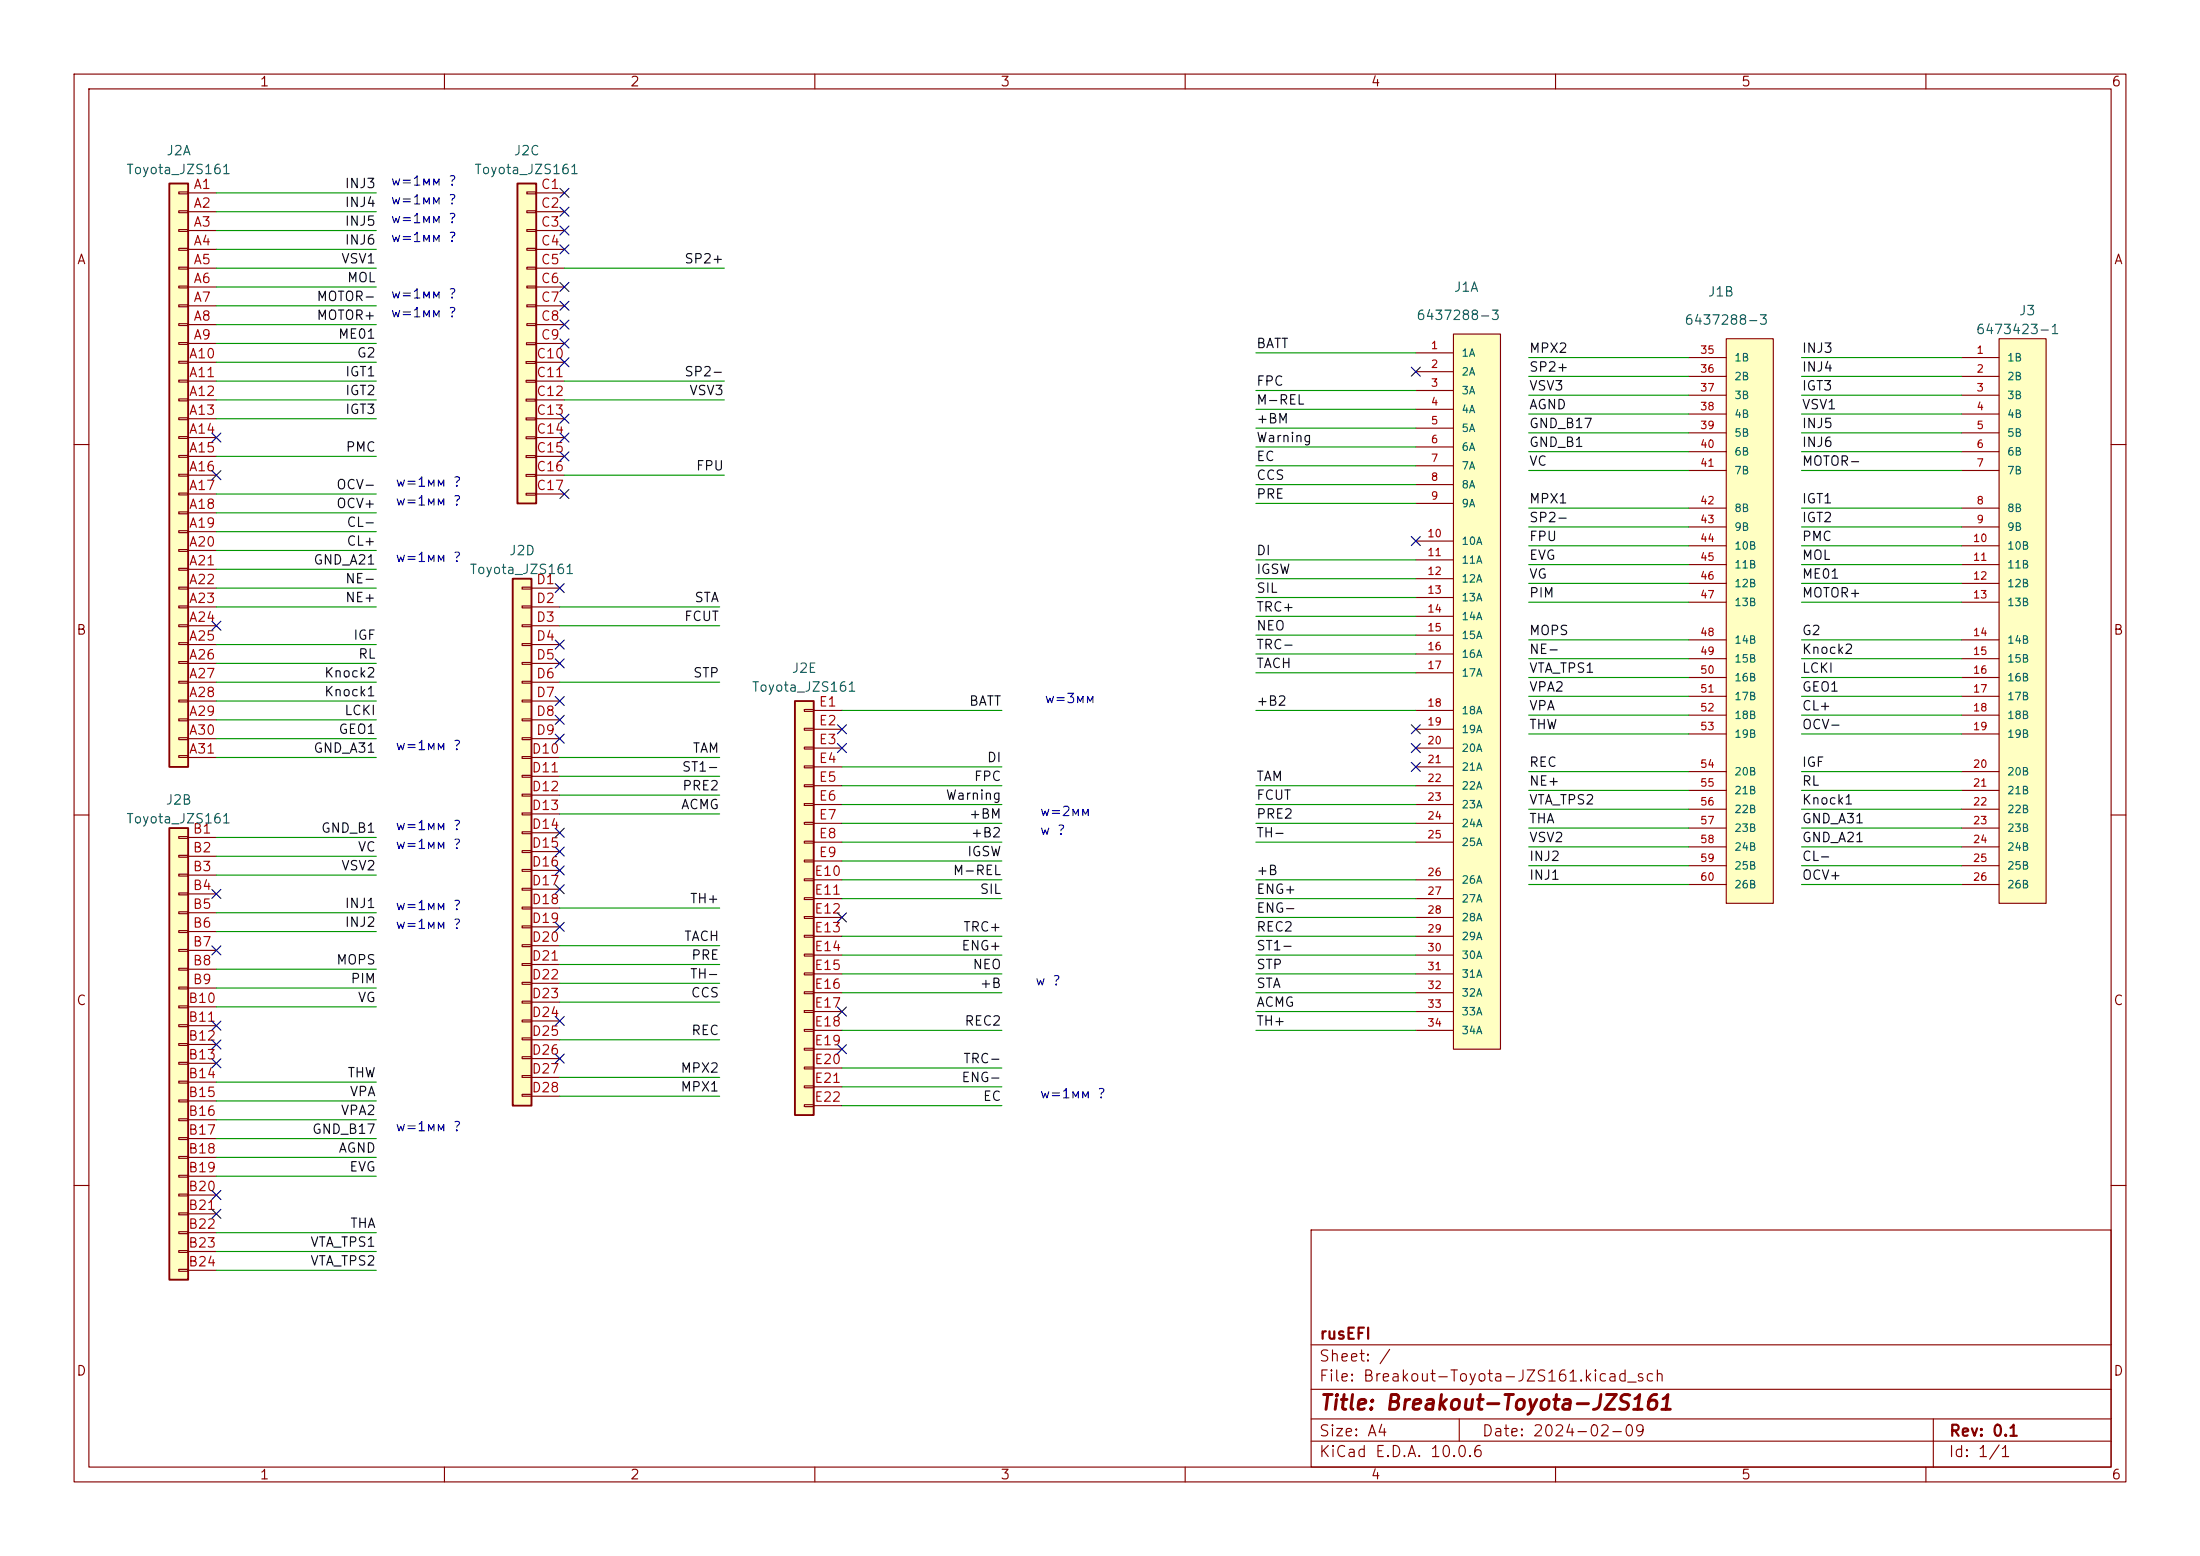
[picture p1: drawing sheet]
<svg xmlns="http://www.w3.org/2000/svg" width="297mm" height="210mm" viewBox="0 0 297 210" stroke-linecap="round" stroke-linejoin="round" font-family="sans-serif">
<g fill="none" stroke="#840000" stroke-width=".15">
<path d="M10 10h277v190h-277zM12 12h273v186h-273zM60 10v2M110 10v2M160 10v2M210 10v2M260 10v2M10 60h2M285 60h2M10 110h2M285 110h2M10 160h2"/>
<path d="M177 166h108v32h-108zM285 160h2M60 198v2M110 198v2M160 198v2M177 194.5h108M177 191.5h108M177 187.5h108M177 181.5h108M197 191.5v3M210 198v2M260 198v2"/>
<path d="M261 191.5v6.5"/>
</g>
<path d="M233 45.7h6.4v76.2h-6.4z" fill="#ffffc2"/>
<g fill="none" stroke="#840000" stroke-width=".15">
<path d="M228 48.3h5M228 50.8h5M228 53.3h5M228 55.9h5M228 58.4h5M233 45.7h6.4v76.2h-6.4zM228 61h5M228 63.5h5M228 68.6h5M228 71.1h5M228 73.7h5M228 76.2h5"/>
<path d="M228 78.7h5M228 81.3h5M228 86.4h5M228 88.9h5M228 91.4h5M228 94h5M228 96.5h5M228 99.1h5M228 104.1h5M228 106.7h5M228 109.2h5M228 111.8h5"/>
<path d="M228 114.3h5M228 116.8h5M228 119.4h5"/>
</g>
<path d="M269.9 45.7h6.3v76.2h-6.3z" fill="#ffffc2"/>
<g fill="none" stroke="#840000" stroke-width=".15">
<path d="M264.8 48.3h5.1M264.8 50.8h5.1M264.8 53.3h5.1M264.8 55.9h5.1M264.8 58.4h5.1M269.9 45.7h6.3v76.2h-6.3zM264.8 61h5.1M264.8 63.5h5.1M264.8 68.6h5.1M264.8 71.1h5.1M264.8 73.7h5.1M264.8 76.2h5.1"/>
<path d="M264.8 78.7h5.1M264.8 81.3h5.1M264.8 86.4h5.1M264.8 88.9h5.1M264.8 91.4h5.1M264.8 94h5.1M264.8 96.5h5.1M264.8 99.1h5.1M264.8 104.1h5.1M264.8 106.7h5.1M264.8 109.2h5.1M264.8 111.8h5.1"/>
<path d="M264.8 114.3h5.1M264.8 116.8h5.1M264.8 119.4h5.1"/>
</g>
<path d="M196.2 45.1h6.4v96.5h-6.4z" fill="#ffffc2"/>
<g fill="none" stroke="#840000" stroke-width=".15">
<path d="M191.1 47.6h5.1M191.1 50.2h5.1M191.1 52.7h5.1M191.1 55.2h5.1M191.1 57.8h5.1M196.2 45.1h6.4v96.5h-6.4zM191.1 60.3h5.1M191.1 62.9h5.1M191.1 65.4h5.1M191.1 67.9h5.1M191.1 73h5.1M191.1 75.6h5.1"/>
<path d="M191.1 78.1h5.1M191.1 80.6h5.1M191.1 83.2h5.1M191.1 85.7h5.1M191.1 88.3h5.1M191.1 90.8h5.1M191.1 95.9h5.1M191.1 98.4h5.1M191.1 101h5.1M191.1 103.5h5.1M191.1 106h5.1M191.1 108.6h5.1"/>
<path d="M191.1 111.1h5.1M191.1 113.7h5.1M191.1 118.7h5.1M191.1 121.3h5.1M191.1 123.8h5.1M191.1 126.4h5.1M191.1 128.9h5.1M191.1 131.4h5.1M191.1 134h5.1M191.1 136.5h5.1M191.1 139.1h5.1"/>
</g>
<path d="M69.8 24.8h2.6v43.1h-2.6z" fill="#ffffc2"/>
<path d="M69.8 24.8h2.6v43.1h-2.6z" fill="none" stroke="#840000" stroke-width=".25"/>
<g fill="none" stroke="#840000" stroke-width=".15">
<path d="M71.1 25.9h1.3v.3h-1.3zM71.1 28.4h1.3v.3h-1.3zM71.1 31h1.3v.2h-1.3zM71.1 33.5h1.3v.3h-1.3zM71.1 36.1h1.3v.2h-1.3zM71.1 38.6h1.3v.3h-1.3zM72.4 26h3.8M72.4 28.6h3.8M72.4 31.1h3.8M72.4 33.7h3.8M72.4 36.2h3.8M72.4 38.7h3.8"/>
<path d="M71 48.8h1.3v.2h-1.3zM71 51.3h1.3v.3h-1.3zM71 53.9h1.3v.2h-1.3zM71 56.4h1.3v.3h-1.3zM71 59h1.3v.2h-1.3zM71.1 46.3h1.2v.2h-1.2zM71.1 41.1h1.3v.3h-1.3zM71.1 43.7h1.3v.2h-1.3zM72.4 46.4h3.8M72.4 48.9h3.8M72.4 51.4h3.8M72.4 54h3.8"/>
<path d="M72.4 56.5h3.8M72.4 59.1h3.8M72.4 41.3h3.8M72.4 43.8h3.8M71 61.5h1.3v.2h-1.3zM71 64h1.3v.3h-1.3zM71 66.6h1.3v.2h-1.3zM72.4 61.6h3.8M72.4 64.1h3.8M72.4 66.7h3.8"/>
</g>
<path d="M22.9 24.8h2.5v78.7h-2.5z" fill="#ffffc2"/>
<path d="M22.9 24.8h2.5v78.7h-2.5z" fill="none" stroke="#840000" stroke-width=".25"/>
<g fill="none" stroke="#840000" stroke-width=".15">
<path d="M24.1 25.9h1.3v.3h-1.3zM24.1 28.4h1.3v.3h-1.3zM24.1 31h1.3v.2h-1.3zM24.1 33.5h1.3v.3h-1.3zM24.1 36.1h1.3v.2h-1.3zM24.1 38.6h1.3v.3h-1.3zM25.4 26h3.8M25.4 28.6h3.8M25.4 31.1h3.8M25.4 33.7h3.8M25.4 36.2h3.8M25.4 38.7h3.8"/>
<path d="M24.1 41.1h1.3v.3h-1.3zM24.1 43.7h1.3v.2h-1.3zM24.1 46.2h1.3v.3h-1.3zM24.1 48.8h1.3v.2h-1.3zM24.1 51.3h1.3v.3h-1.3zM24.1 53.8h1.3v.3h-1.3zM24.1 56.4h1.3v.2h-1.3zM24.1 58.9h1.3v.3h-1.3zM25.4 41.3h3.8M25.4 43.8h3.8M25.4 46.4h3.8M25.4 48.9h3.8"/>
<path d="M25.4 51.4h3.8M25.4 54h3.8M25.4 56.5h3.8M25.4 59.1h3.8M24.1 61.5h1.3v.2h-1.3zM24.1 64h1.3v.3h-1.3zM24.1 66.5h1.3v.3h-1.3zM24.1 69.1h1.3v.2h-1.3zM24.1 71.6h1.3v.3h-1.3zM24.1 74.2h1.3v.2h-1.3zM24.1 76.7h1.3v.3h-1.3zM24.1 79.2h1.3v.3h-1.3z"/>
<path d="M25.4 61.6h3.8M25.4 64.1h3.8M25.4 66.7h3.8M25.4 69.2h3.8M25.4 71.8h3.8M25.4 74.3h3.8M25.4 76.8h3.8M25.4 79.4h3.8M24.1 81.8h1.3v.2h-1.3zM24.1 84.3h1.3v.3h-1.3zM24.1 86.7h1.3v.3h-1.3zM24.1 89.3h1.3v.2h-1.3z"/>
<path d="M24.1 91.9h1.3v.3h-1.3zM24.1 94.5h1.3v.2h-1.3zM24.1 97h1.3v.3h-1.3zM24.1 99.6h1.3v.2h-1.3zM25.4 87h3.8M25.4 89.5h3.8M25.4 92.1h3.8M25.4 94.6h3.8M25.4 97.2h3.8M25.4 99.7h3.8M25.4 81.9h3.8M25.4 84.5h3.8"/>
<path d="M24.1 102h1.3v.2h-1.3zM25.4 102.2h3.8"/>
</g>
<path d="M22.9 111.8h2.5v60.9h-2.5z" fill="#ffffc2"/>
<path d="M22.9 111.8h2.5v60.9h-2.5z" fill="none" stroke="#840000" stroke-width=".25"/>
<g fill="none" stroke="#840000" stroke-width=".15">
<path d="M24.1 112.9h1.3v.3h-1.3zM24.1 115.4h1.3v.3h-1.3zM24.1 118h1.3v.2h-1.3zM25.4 113h3.8M25.4 115.6h3.8M25.4 118.1h3.8M24.1 120.5h1.3v.3h-1.3zM24.1 123.1h1.3v.2h-1.3zM24.1 125.6h1.3v.3h-1.3zM24.1 128.1h1.3v.3h-1.3zM24.1 130.7h1.3v.2h-1.3zM24.1 133.2h1.3v.3h-1.3z"/>
<path d="M24.1 135.8h1.3v.2h-1.3zM24.1 138.3h1.3v.3h-1.3zM25.4 120.7h3.8M25.4 123.2h3.8M25.4 125.7h3.8M25.4 128.3h3.8M25.4 130.8h3.8M25.4 133.4h3.8M25.4 135.9h3.8M25.4 138.4h3.8M24.1 140.8h1.3v.3h-1.3zM24.1 143.4h1.3v.2h-1.3z"/>
<path d="M24.1 145.9h1.3v.3h-1.3zM24.1 148.5h1.3v.2h-1.3zM24.1 151h1.3v.3h-1.3zM24.1 153.5h1.3v.3h-1.3zM24.1 156.1h1.3v.2h-1.3zM24.1 158.6h1.3v.3h-1.3zM25.4 141h3.8M25.4 143.5h3.8M25.4 146.1h3.8M25.4 148.6h3.8M25.4 151.1h3.8M25.4 153.7h3.8"/>
<path d="M25.4 156.2h3.8M25.4 158.8h3.8M24.1 161.2h1.3v.2h-1.3zM24.1 163.7h1.3v.3h-1.3zM24.1 166.2h1.3v.3h-1.3zM24.1 168.8h1.3v.2h-1.3zM24.1 171.3h1.3v.3h-1.3zM25.4 161.3h3.8M25.4 163.8h3.8M25.4 166.4h3.8M25.4 168.9h3.8M25.4 171.5h3.8"/>
</g>
<path d="M69.2 78.1h2.6v71.1h-2.6z" fill="#ffffc2"/>
<path d="M69.2 78.1h2.6v71.1h-2.6z" fill="none" stroke="#840000" stroke-width=".25"/>
<g fill="none" stroke="#840000" stroke-width=".15">
<path d="M70.5 79.2h1.3v.3h-1.3zM71.8 79.4h3.8M70.5 81.8h1.3v.2h-1.3zM70.5 84.3h1.3v.3h-1.3zM70.5 86.9h1.3v.2h-1.3zM70.5 89.4h1.3v.3h-1.3zM70.5 91.9h1.3v.3h-1.3zM70.5 94.5h1.3v.2h-1.3zM70.5 97h1.3v.3h-1.3zM70.5 99.6h1.3v.2h-1.3zM71.8 81.9h3.8M71.8 84.5h3.8"/>
<path d="M71.8 87h3.8M71.8 89.5h3.8M71.8 92.1h3.8M71.8 94.6h3.8M71.8 97.2h3.8M71.8 99.7h3.8M70.5 102.1h1.3v.3h-1.3zM70.5 104.6h1.3v.3h-1.3zM70.5 107.2h1.3v.2h-1.3zM70.5 109.7h1.3v.3h-1.3zM70.5 112.3h1.3v.2h-1.3zM70.5 114.8h1.3v.3h-1.3z"/>
<path d="M70.5 117.3h1.3v.3h-1.3zM70.5 119.9h1.3v.2h-1.3zM71.8 102.2h3.8M71.8 104.8h3.8M71.8 107.3h3.8M71.8 109.9h3.8M71.8 112.4h3.8M71.8 114.9h3.8M71.8 117.5h3.8M70.5 122.4h1.3v.3h-1.3zM70.5 125h1.3v.2h-1.3zM70.5 127.5h1.3v.3h-1.3z"/>
<path d="M70.5 130h1.3v.3h-1.3zM70.5 132.6h1.3v.2h-1.3zM70.5 135.1h1.3v.3h-1.3zM70.5 137.7h1.3v.2h-1.3zM71.8 120h3.8M71.8 122.6h3.8M71.8 125.1h3.8M71.8 127.6h3.8M71.8 130.2h3.8M71.8 132.7h3.8M71.8 135.3h3.8M71.8 137.8h3.8"/>
<path d="M70.5 140.1h1.3v.2h-1.3zM70.5 142.6h1.3v.3h-1.3zM70.5 145.2h1.3v.2h-1.3zM70.5 147.7h1.3v.3h-1.3zM71.8 140.3h3.8M71.8 142.9h3.8M71.8 145.4h3.8M71.8 148h3.8"/>
</g>
<path d="M107.3 94.6h2.6v55.9h-2.6z" fill="#ffffc2"/>
<path d="M107.3 94.6h2.6v55.9h-2.6z" fill="none" stroke="#840000" stroke-width=".25"/>
<g fill="none" stroke="#840000" stroke-width=".15">
<path d="M108.6 95.8h1.3v.2h-1.3zM108.6 98.3h1.3v.3h-1.3zM109.9 95.9h3.8M109.9 98.4h3.8M108.6 100.8h1.3v.3h-1.3zM108.6 103.4h1.3v.2h-1.3zM108.6 105.9h1.3v.3h-1.3zM108.6 108.5h1.3v.2h-1.3zM108.6 111h1.3v.3h-1.3zM108.6 113.5h1.3v.3h-1.3zM108.6 116.1h1.3v.2h-1.3zM108.6 118.6h1.3v.3h-1.3z"/>
<path d="M109.9 101h3.8M109.9 103.5h3.8M109.9 106h3.8M109.9 108.6h3.8M109.9 111.1h3.8M109.9 113.7h3.8M109.9 116.2h3.8M109.9 118.7h3.8M108.6 121.2h1.3v.2h-1.3zM108.6 123.7h1.3v.3h-1.3zM108.6 126.2h1.3v.3h-1.3zM108.6 128.8h1.3v.2h-1.3z"/>
<path d="M108.6 131.3h1.3v.3h-1.3zM108.6 133.9h1.3v.2h-1.3zM108.6 136.4h1.3v.3h-1.3zM108.6 138.9h1.3v.3h-1.3zM109.9 121.3h3.8M109.9 123.8h3.8M109.9 126.4h3.8M109.9 128.9h3.8M109.9 131.4h3.8M109.9 134h3.8M109.9 136.5h3.8M109.9 139.1h3.8"/>
<path d="M108.6 141.5h1.3v.2h-1.3zM108.6 144h1.3v.3h-1.3zM108.6 146.6h1.3v.2h-1.3zM108.6 149.1h1.3v.3h-1.3zM109.9 141.6h3.8M109.9 144.1h3.8M109.9 146.7h3.8M109.9 149.2h3.8"/>
</g>
<g fill="none" stroke="#009600" stroke-width=".15">
<path d="M29.2 36.2h21.6M29.2 33.7h21.6M29.2 28.6h21.6M29.2 26h21.6M29.2 31.1h21.6M29.2 38.7h21.6M76.2 36.2h21.6M29.2 56.5h21.6M29.2 54h21.6M29.2 51.4h21.6M29.2 46.4h21.6M29.2 41.3h21.6"/>
<path d="M29.2 43.8h21.6M29.2 48.9h21.6M76.2 54h21.6M76.2 51.4h21.6M169.5 52.7h21.6M169.5 57.8h21.6M169.5 55.2h21.6M169.5 47.6h21.6M206.4 55.9h21.6M206.4 50.8h21.6M206.4 53.3h21.6M206.4 58.4h21.6"/>
<path d="M206.4 48.3h21.6M243.2 55.9h21.6M243.2 50.8h21.6M243.2 53.3h21.6M243.2 58.4h21.6M243.2 48.3h21.6M29.2 74.3h21.6M29.2 71.8h21.6M29.2 79.4h21.6M29.2 76.8h21.6M29.2 69.2h21.6M29.2 61.6h21.6"/>
<path d="M29.2 66.7h21.6M76.2 64.1h21.6M169.5 78.1h21.6M169.5 75.6h21.6M169.5 60.3h21.6M169.5 62.9h21.6M169.5 65.4h21.6M169.5 67.9h21.6M206.4 68.6h21.6M206.4 63.5h21.6M206.4 78.7h21.6M206.4 71.1h21.6"/>
<path d="M206.4 73.7h21.6M206.4 61h21.6M206.4 76.2h21.6M243.2 68.6h21.6M243.2 63.5h21.6M243.2 78.7h21.6M243.2 71.1h21.6M243.2 73.7h21.6M243.2 61h21.6M243.2 76.2h21.6M29.2 92.1h21.6M29.2 87h21.6"/>
<path d="M29.2 89.5h21.6M29.2 81.9h21.6M29.2 94.6h21.6M29.2 97.2h21.6M29.2 99.7h21.6M75.6 92.1h21.6M75.6 81.9h21.6M75.6 84.5h21.6M113.7 95.9h21.6M169.5 83.2h21.6M169.5 88.3h21.6M169.5 95.9h21.6"/>
<path d="M169.5 90.8h21.6M169.5 85.7h21.6M169.5 80.6h21.6M206.4 99.1h21.6M206.4 81.3h21.6M206.4 88.9h21.6M206.4 86.4h21.6M206.4 91.4h21.6M206.4 94h21.6M206.4 96.5h21.6M243.2 99.1h21.6M243.2 81.3h21.6"/>
<path d="M243.2 88.9h21.6M243.2 86.4h21.6M243.2 91.4h21.6M243.2 94h21.6M243.2 96.5h21.6M29.2 102.2h21.6M29.2 118.1h21.6M29.2 115.6h21.6M29.2 113h21.6M75.6 102.2h21.6M75.6 104.8h21.6M75.6 107.3h21.6"/>
<path d="M75.6 109.9h21.6M113.7 111.1h21.6M113.7 113.7h21.6M113.7 118.7h21.6M113.7 108.6h21.6M113.7 106h21.6M113.7 103.5h21.6M113.7 116.2h21.6M169.5 111.1h21.6M169.5 113.7h21.6M169.5 118.7h21.6M169.5 108.6h21.6"/>
<path d="M169.5 106h21.6M206.4 116.8h21.6M206.4 106.7h21.6M206.4 104.1h21.6M206.4 111.8h21.6M206.4 109.2h21.6M206.4 119.4h21.6M206.4 114.3h21.6M243.2 116.8h21.6M243.2 106.7h21.6M243.2 104.1h21.6M243.2 111.8h21.6"/>
<path d="M243.2 109.2h21.6M243.2 119.4h21.6M243.2 114.3h21.6M29.2 125.7h21.6M29.2 123.2h21.6M29.2 133.4h21.6M29.2 130.8h21.6M29.2 135.9h21.6M75.6 127.6h21.6M75.6 130.2h21.6M75.6 132.7h21.6M75.6 135.3h21.6"/>
<path d="M75.6 122.6h21.6M113.7 131.4h21.6M113.7 134h21.6M113.7 139.1h21.6M113.7 128.9h21.6M113.7 126.4h21.6M113.7 121.3h21.6M169.5 131.4h21.6M169.5 136.5h21.6M169.5 134h21.6M169.5 139.1h21.6M169.5 128.9h21.6"/>
<path d="M169.5 123.8h21.6M169.5 126.4h21.6M169.5 121.3h21.6M29.2 146.1h21.6M29.2 151.1h21.6M29.2 148.6h21.6M29.2 158.8h21.6M29.2 153.7h21.6M29.2 156.2h21.6M75.6 148h21.6M75.6 145.4h21.6M75.6 140.3h21.6"/>
<path d="M113.7 144.1h21.6M113.7 146.7h21.6M113.7 149.2h21.6M29.2 166.4h21.6M29.2 168.9h21.6M29.2 171.5h21.6"/>
</g>
<g fill="none" stroke="#000084" stroke-width=".15">
<path d="M75.6 38.1l1.2 1.2M75.6 28l1.2 1.2M75.6 25.4l1.2 1.2M75.6 30.5l1.2 1.2M75.6 33l1.2 1.3M76.8 38.1l-1.2 1.2M76.8 28l-1.2 1.2M76.8 25.4l-1.2 1.2M76.8 30.5l-1.2 1.2M76.8 33l-1.2 1.3M28.6 58.4l1.2 1.3M29.8 58.4l-1.2 1.3"/>
<path d="M75.6 40.7l1.2 1.2M75.6 48.3l1.2 1.2M75.6 58.4l1.2 1.3M75.6 55.9l1.2 1.2M75.6 43.2l1.2 1.2M75.6 45.7l1.2 1.3M76.8 40.7l-1.2 1.2M76.8 48.3l-1.2 1.2M76.8 58.4l-1.2 1.3M76.8 55.9l-1.2 1.2M76.8 43.2l-1.2 1.2M76.8 45.7l-1.2 1.3"/>
<path d="M190.5 49.6l1.2 1.2M191.7 49.6l-1.2 1.2M28.6 63.5l1.2 1.2M29.8 63.5l-1.2 1.2M75 78.8l1.2 1.2M75.6 61l1.2 1.2M75.6 66.1l1.2 1.2M76.2 78.8l-1.2 1.2M76.8 61l-1.2 1.2M76.8 66.1l-1.2 1.2M190.5 72.4l1.2 1.2M191.7 72.4l-1.2 1.2"/>
<path d="M28.6 83.8l1.2 1.3M29.8 83.8l-1.2 1.3M75 96.5l1.2 1.3M75 94l1.2 1.2M75 99.1l1.2 1.2M75 86.4l1.2 1.2M75 88.9l1.2 1.2M76.2 94l-1.2 1.2M76.2 96.5l-1.2 1.3M76.2 99.1l-1.2 1.2M76.2 86.4l-1.2 1.2M76.2 88.9l-1.2 1.2"/>
<path d="M113.1 97.8l1.2 1.2M114.3 97.8l-1.2 1.2M190.5 97.8l1.2 1.2M191.7 97.8l-1.2 1.2M75 111.8l1.2 1.2M75 114.3l1.2 1.2M75 119.4l1.2 1.2M75 116.9l1.2 1.2M76.2 111.8l-1.2 1.2M76.2 114.3l-1.2 1.2M76.2 119.4l-1.2 1.2M76.2 116.9l-1.2 1.2"/>
<path d="M113.1 100.4l1.2 1.2M114.3 100.4l-1.2 1.2M190.5 100.4l1.2 1.2M190.5 102.9l1.2 1.2M191.7 100.4l-1.2 1.2M191.7 102.9l-1.2 1.2M28.6 137.8l1.2 1.2M28.6 120l1.2 1.3M28.6 127.7l1.2 1.2M29.8 137.8l-1.2 1.2M29.8 120l-1.2 1.3M29.8 127.7l-1.2 1.2"/>
<path d="M75 137.2l1.2 1.2M75 124.5l1.2 1.2M76.2 137.2l-1.2 1.2M76.2 124.5l-1.2 1.2M113.1 123.2l1.2 1.2M113.1 135.9l1.2 1.2M114.3 123.2l-1.2 1.2M114.3 135.9l-1.2 1.2M28.6 140.4l1.2 1.2M28.6 142.9l1.2 1.2M29.8 140.4l-1.2 1.2M29.8 142.9l-1.2 1.2"/>
<path d="M75 142.3l1.2 1.2M76.2 142.3l-1.2 1.2M113.1 141l1.2 1.2M114.3 141l-1.2 1.2M28.6 160.7l1.2 1.2M28.6 163.2l1.2 1.2M29.8 160.7l-1.2 1.2M29.8 163.2l-1.2 1.2"/>
</g>
<text font-size="2" fill="#840000" x="178" y="190.8">Title: Breakout-Toyota-JZS161</text>
<g font-size="1.5" fill="#840000">
<text x="178" y="184.1">Sheet: /</text>
<text x="178" y="181.1">rusEFI</text>
<text x="178" y="186.8">File: Breakout-Toyota-JZS161.kicad_sch</text>
<text x="178" y="197">KiCad E.D.A. 10.0.6</text>
<text x="178" y="194.2">Size: A4</text>
<text x="200" y="194.2">Date: 2024-02-09</text>
<text x="263" y="197">Id: 1/1</text>
<text x="263" y="194.2">Rev: 0.1</text>
</g>
<g font-size="1.3" fill="#840000">
<text x="35" y="12">1</text>
<text x="85" y="12">2</text>
<text x="135" y="12">3</text>
<text x="185" y="12">4</text>
<text x="235" y="12">5</text>
<text x="285" y="12">6</text>
<text x="10.3" y="36">A</text>
<text x="285.3" y="36">A</text>
<text x="10.2" y="86">B</text>
<text x="285.2" y="86">B</text>
<text x="10.2" y="136">C</text>
<text x="285.2" y="136">C</text>
<text x="10.2" y="186">D</text>
<text x="285.2" y="186">D</text>
<text x="35" y="200">1</text>
<text x="85" y="200">2</text>
<text x="135" y="200">3</text>
<text x="185" y="200">4</text>
<text x="235" y="200">5</text>
<text x="285" y="200">6</text>
</g>
<g font-size="1.3" fill="#006464">
<text x="17" y="23.8">Toyota_JZS161</text>
<text x="22.4" y="21.3">J2A</text>
<text x="63.9" y="23.8">Toyota_JZS161</text>
<text x="69.3" y="21.3">J2C</text>
<text x="196.2" y="39.7">J1A</text>
<text x="230.5" y="40.3">J1B</text>
<text x="191.1" y="43.5">6437288-3</text>
<text x="227.3" y="44.1">6437288-3</text>
<text x="266.7" y="45.4">6473423-1</text>
<text x="272.5" y="42.9">J3</text>
<text x="63.3" y="77.8">Toyota_JZS161</text>
<text x="68.6" y="75.3">J2D</text>
<text x="101.4" y="93.7">Toyota_JZS161</text>
<text x="106.8" y="91.1">J2E</text>
<text x="17" y="111.5">Toyota_JZS161</text>
<text x="22.3" y="108.9">J2B</text>
</g>
<g font-size="1.3" fill="#a90000">
<text x="26" y="25.8">A1</text>
<text x="26" y="28.4">A2</text>
<text x="72.9" y="25.8">C1</text>
<text x="72.9" y="28.4">C2</text>
<text x="26" y="30.9">A3</text>
<text x="26" y="33.4">A4</text>
<text x="26" y="36">A5</text>
<text x="72.9" y="30.9">C3</text>
<text x="72.9" y="33.4">C4</text>
<text x="72.9" y="36">C5</text>
<text x="26" y="38.5">A6</text>
<text x="26" y="41.1">A7</text>
<text x="72.9" y="38.5">C6</text>
<text x="72.9" y="41.1">C7</text>
<text x="26" y="43.6">A8</text>
<text x="26" y="46.1">A9</text>
<text x="72.9" y="46.1">C9</text>
<text x="72.9" y="43.6">C8</text>
<text x="25.4" y="48.7">A10</text>
<text x="25.4" y="51.2">A11</text>
<text x="25.4" y="53.8">A12</text>
<text x="72.3" y="48.7">C10</text>
<text x="72.3" y="51.2">C11</text>
<text x="72.3" y="53.8">C12</text>
<text x="25.4" y="56.3">A13</text>
<text x="25.4" y="58.8">A14</text>
<text x="72.3" y="56.3">C13</text>
<text x="72.3" y="58.8">C14</text>
<text x="25.4" y="61.4">A15</text>
<text x="25.4" y="63.9">A16</text>
<text x="72.3" y="61.4">C15</text>
<text x="72.3" y="63.9">C16</text>
<text x="25.4" y="66.5">A17</text>
<text x="25.4" y="69">A18</text>
<text x="25.4" y="71.5">A19</text>
<text x="72.3" y="66.5">C17</text>
<text x="25.4" y="74.1">A20</text>
<text x="25.4" y="76.6">A21</text>
<text x="25.4" y="79.2">A22</text>
<text x="25.4" y="81.7">A23</text>
<text x="72.3" y="79.2">D1</text>
<text x="72.3" y="81.7">D2</text>
<text x="25.4" y="86.8">A25</text>
<text x="25.4" y="89.3">A26</text>
<text x="25.4" y="84.2">A24</text>
<text x="72.3" y="84.2">D3</text>
<text x="72.3" y="86.8">D4</text>
<text x="72.3" y="89.3">D5</text>
<text x="25.4" y="91.9">A27</text>
<text x="25.4" y="94.4">A28</text>
<text x="72.3" y="91.9">D6</text>
<text x="72.3" y="94.4">D7</text>
<text x="110.5" y="95.7">E1</text>
<text x="25.4" y="96.9">A29</text>
<text x="25.4" y="99.5">A30</text>
<text x="72.3" y="96.9">D8</text>
<text x="72.3" y="99.5">D9</text>
<text x="110.5" y="98.2">E2</text>
<text x="110.5" y="100.8">E3</text>
<text x="25.4" y="102">A31</text>
<text x="71.7" y="102">D10</text>
<text x="71.7" y="104.6">D11</text>
<text x="71.7" y="107.1">D12</text>
<text x="110.5" y="103.3">E4</text>
<text x="110.5" y="105.8">E5</text>
<text x="25.9" y="112.8">B1</text>
<text x="71.7" y="109.6">D13</text>
<text x="71.7" y="112.2">D14</text>
<text x="110.5" y="108.4">E6</text>
<text x="110.5" y="110.9">E7</text>
<text x="110.5" y="113.5">E8</text>
<text x="25.9" y="115.4">B2</text>
<text x="25.9" y="117.9">B3</text>
<text x="71.7" y="114.7">D15</text>
<text x="71.7" y="117.3">D16</text>
<text x="71.7" y="119.8">D17</text>
<text x="109.8" y="118.5">E10</text>
<text x="110.5" y="116">E9</text>
<text x="25.9" y="120.4">B4</text>
<text x="25.9" y="123">B5</text>
<text x="25.9" y="125.5">B6</text>
<text x="71.7" y="122.3">D18</text>
<text x="71.7" y="124.9">D19</text>
<text x="109.8" y="121.1">E11</text>
<text x="109.8" y="123.6">E12</text>
<text x="25.9" y="128.1">B7</text>
<text x="25.9" y="130.6">B8</text>
<text x="71.7" y="127.4">D20</text>
<text x="71.7" y="130">D21</text>
<text x="109.8" y="126.2">E13</text>
<text x="109.8" y="128.7">E14</text>
<text x="109.8" y="131.2">E15</text>
<text x="25.3" y="135.7">B10</text>
<text x="25.9" y="133.1">B9</text>
<text x="71.7" y="132.5">D22</text>
<text x="71.7" y="135">D23</text>
<text x="71.7" y="137.6">D24</text>
<text x="109.8" y="133.8">E16</text>
<text x="109.8" y="136.3">E17</text>
<text x="25.3" y="138.2">B11</text>
<text x="25.3" y="140.8">B12</text>
<text x="25.3" y="143.3">B13</text>
<text x="71.7" y="140.1">D25</text>
<text x="71.7" y="142.7">D26</text>
<text x="109.8" y="138.9">E18</text>
<text x="109.8" y="141.4">E19</text>
<text x="109.8" y="143.9">E20</text>
<text x="25.3" y="145.8">B14</text>
<text x="25.3" y="148.4">B15</text>
<text x="71.7" y="145.2">D27</text>
<text x="71.7" y="147.7">D28</text>
<text x="109.8" y="146.5">E21</text>
<text x="109.8" y="149">E22</text>
<text x="25.3" y="150.9">B16</text>
<text x="25.3" y="153.5">B17</text>
<text x="25.3" y="156">B18</text>
<text x="25.3" y="158.5">B19</text>
<text x="25.3" y="161.1">B20</text>
<text x="25.3" y="163.6">B21</text>
<text x="25.3" y="166.2">B22</text>
<text x="25.3" y="168.7">B23</text>
<text x="25.3" y="171.2">B24</text>
</g>
<g font-size="1.3" fill="#0f0f0f">
<text x="46.5" y="25.7">INJ3</text>
<text x="46.5" y="28.3">INJ4</text>
<text x="46" y="35.9">VSV1</text>
<text x="46.5" y="30.8">INJ5</text>
<text x="46.5" y="33.3">INJ6</text>
<text x="92.3" y="35.9">SP2+</text>
<text x="42.7" y="41">MOTOR-</text>
<text x="46.8" y="38.4">MOL</text>
<text x="42.7" y="43.5">MOTOR+</text>
<text x="45.6" y="46">ME01</text>
<text x="169.5" y="47.3">BATT</text>
<text x="206.3" y="47.9">MPX2</text>
<text x="243.2" y="47.9">INJ3</text>
<text x="46.5" y="53.7">IGT2</text>
<text x="46.5" y="51.1">IGT1</text>
<text x="48.1" y="48.6">G2</text>
<text x="92.3" y="51.1">SP2-</text>
<text x="93" y="53.7">VSV3</text>
<text x="169.5" y="52.4">FPC</text>
<text x="206.3" y="53">VSV3</text>
<text x="206.3" y="50.5">SP2+</text>
<text x="243.2" y="53">IGT3</text>
<text x="243.2" y="50.5">INJ4</text>
<text x="46.5" y="56.2">IGT3</text>
<text x="169.5" y="54.9">M-REL</text>
<text x="169.5" y="57.5">+BM</text>
<text x="206.3" y="58.1">GND_B17</text>
<text x="206.3" y="55.6">AGND</text>
<text x="243.2" y="58.1">INJ5</text>
<text x="243.2" y="55.6">VSV1</text>
<text x="46.6" y="61.3">PMC</text>
<text x="93.9" y="63.8">FPU</text>
<text x="169.5" y="62.5">EC</text>
<text x="169.5" y="65.1">CCS</text>
<text x="169.5" y="60">Warning</text>
<text x="206.3" y="60.6">GND_B1</text>
<text x="206.3" y="63.2">VC</text>
<text x="243.2" y="60.6">INJ6</text>
<text x="243.2" y="63.2">MOTOR-</text>
<text x="45.3" y="68.9">OCV+</text>
<text x="45.3" y="66.4">OCV-</text>
<text x="46.7" y="71.4">CL-</text>
<text x="169.5" y="67.6">PRE</text>
<text x="206.3" y="68.3">MPX1</text>
<text x="206.3" y="70.8">SP2-</text>
<text x="243.2" y="68.3">IGT1</text>
<text x="243.2" y="70.8">IGT2</text>
<text x="42.2" y="76.5">GND_A21</text>
<text x="46.7" y="74">CL+</text>
<text x="169.5" y="77.8">IGSW</text>
<text x="169.5" y="75.2">DI</text>
<text x="206.3" y="73.3">FPU</text>
<text x="206.3" y="75.9">EVG</text>
<text x="243.2" y="75.9">MOL</text>
<text x="243.2" y="73.3">PMC</text>
<text x="46.5" y="81.6">NE+</text>
<text x="46.5" y="79.1">NE-</text>
<text x="93.7" y="81.6">STA</text>
<text x="169.5" y="80.3">SIL</text>
<text x="169.5" y="82.9">TRC+</text>
<text x="206.3" y="81">PIM</text>
<text x="206.3" y="78.4">VG</text>
<text x="243.2" y="81">MOTOR+</text>
<text x="243.2" y="78.4">ME01</text>
<text x="47.6" y="86.7">IGF</text>
<text x="48.3" y="89.2">RL</text>
<text x="92.3" y="84.1">FCUT</text>
<text x="169.5" y="87.9">TRC-</text>
<text x="169.5" y="85.4">NEO</text>
<text x="206.3" y="88.6">NE-</text>
<text x="206.3" y="86">MOPS</text>
<text x="243.2" y="88.6">Knock2</text>
<text x="243.2" y="86">G2</text>
<text x="43.7" y="94.3">Knock1</text>
<text x="43.7" y="91.8">Knock2</text>
<text x="93.5" y="91.8">STP</text>
<text x="130.7" y="95.6">BATT</text>
<text x="169.5" y="90.5">TACH</text>
<text x="169.5" y="95.6">+B2</text>
<text x="206.3" y="93.7">VPA2</text>
<text x="206.3" y="91.1">VTA_TPS1</text>
<text x="243.2" y="91.1">LCKI</text>
<text x="243.2" y="93.7">GEO1</text>
<text x="42.2" y="101.9">GND_A31</text>
<text x="45.6" y="99.4">GEO1</text>
<text x="46.4" y="96.8">LCKI</text>
<text x="93.4" y="101.9">TAM</text>
<text x="206.3" y="96.2">VPA</text>
<text x="206.3" y="98.7">THW</text>
<text x="243.2" y="98.7">OCV-</text>
<text x="243.2" y="96.2">CL+</text>
<text x="92" y="104.5">ST1-</text>
<text x="92" y="107">PRE2</text>
<text x="131.4" y="105.7">FPC</text>
<text x="133.2" y="103.2">DI</text>
<text x="169.5" y="105.7">TAM</text>
<text x="206.3" y="106.4">NE+</text>
<text x="206.3" y="103.8">REC</text>
<text x="243.2" y="106.4">RL</text>
<text x="243.2" y="103.8">IGF</text>
<text x="43.3" y="112.7">GND_B1</text>
<text x="91.8" y="109.5">ACMG</text>
<text x="127.6" y="108.3">Warning</text>
<text x="130.7" y="110.8">+BM</text>
<text x="131" y="113.3">+B2</text>
<text x="169.5" y="110.8">PRE2</text>
<text x="169.5" y="108.3">FCUT</text>
<text x="169.5" y="113.3">TH-</text>
<text x="206.3" y="108.9">VTA_TPS2</text>
<text x="206.3" y="114">VSV2</text>
<text x="206.3" y="111.4">THA</text>
<text x="243.2" y="114">GND_A21</text>
<text x="243.2" y="111.4">GND_A31</text>
<text x="243.2" y="108.9">Knock1</text>
<text x="46" y="117.8">VSV2</text>
<text x="48.2" y="115.3">VC</text>
<text x="128.6" y="118.4">M-REL</text>
<text x="130.5" y="115.9">IGSW</text>
<text x="169.5" y="118.4">+B</text>
<text x="206.3" y="116.5">INJ2</text>
<text x="206.3" y="119.1">INJ1</text>
<text x="243.2" y="119.1">OCV+</text>
<text x="243.2" y="116.5">CL-</text>
<text x="46.5" y="122.9">INJ1</text>
<text x="46.5" y="125.4">INJ2</text>
<text x="93.1" y="122.2">TH+</text>
<text x="132.2" y="121">SIL</text>
<text x="169.5" y="123.5">ENG-</text>
<text x="169.5" y="121">ENG+</text>
<text x="45.3" y="130.5">MOPS</text>
<text x="92.3" y="127.3">TACH</text>
<text x="93.2" y="129.9">PRE</text>
<text x="129.7" y="128.6">ENG+</text>
<text x="129.9" y="126">TRC+</text>
<text x="131.2" y="131.1">NEO</text>
<text x="169.5" y="131.1">STP</text>
<text x="169.5" y="126">REC2</text>
<text x="169.5" y="128.6">ST1-</text>
<text x="47.2" y="133">PIM</text>
<text x="48.2" y="135.6">VG</text>
<text x="93.1" y="132.4">TH-</text>
<text x="93.2" y="134.9">CCS</text>
<text x="132.2" y="133.7">+B</text>
<text x="169.5" y="136.2">ACMG</text>
<text x="169.5" y="133.7">STA</text>
<text x="93.2" y="140">REC</text>
<text x="129.9" y="143.8">TRC-</text>
<text x="130.1" y="138.7">REC2</text>
<text x="169.5" y="138.7">TH+</text>
<text x="46.8" y="145.7">THW</text>
<text x="47.1" y="148.3">VPA</text>
<text x="91.8" y="147.6">MPX1</text>
<text x="91.8" y="145.1">MPX2</text>
<text x="129.7" y="146.4">ENG-</text>
<text x="132.6" y="148.9">EC</text>
<text x="42" y="153.4">GND_B17</text>
<text x="45.6" y="155.9">AGND</text>
<text x="45.9" y="150.8">VPA2</text>
<text x="47.1" y="158.4">EVG</text>
<text x="47.2" y="166.1">THA</text>
<text x="41.8" y="171.1">VTA_TPS2</text>
<text x="41.8" y="168.6">VTA_TPS1</text>
</g>
<g font-size="1.3" fill="#0000c2">
<text x="52.7" y="27.9">w=1мм ?</text>
<text x="52.7" y="25.4">w=1мм ?</text>
<text x="52.7" y="33">w=1мм ?</text>
<text x="52.7" y="30.5">w=1мм ?</text>
<text x="52.7" y="40.6">w=1мм ?</text>
<text x="52.7" y="43.2">w=1мм ?</text>
<text x="53.3" y="68.6">w=1мм ?</text>
<text x="53.3" y="66">w=1мм ?</text>
<text x="53.3" y="76.2">w=1мм ?</text>
<text x="140.9" y="95.2">w=3мм</text>
<text x="53.3" y="101.6">w=1мм ?</text>
<text x="53.3" y="112.4">w=1мм ?</text>
<text x="140.3" y="113">w ?</text>
<text x="140.3" y="110.5">w=2мм</text>
<text x="53.3" y="114.9">w=1мм ?</text>
<text x="53.3" y="123.2">w=1мм ?</text>
<text x="53.3" y="125.7">w=1мм ?</text>
<text x="139.7" y="133.3">w ?</text>
<text x="140.3" y="148.6">w=1мм ?</text>
<text x="53.3" y="153">w=1мм ?</text>
</g>
<g font-size="1" fill="#a90000">
<text x="193.1" y="47.4">1</text>
<text x="193.1" y="49.9">2</text>
<text x="193.1" y="52.4">3</text>
<text x="229.4" y="48">35</text>
<text x="229.4" y="50.5">36</text>
<text x="229.4" y="53.1">37</text>
<text x="266.7" y="48">1</text>
<text x="266.7" y="50.5">2</text>
<text x="266.7" y="53.1">3</text>
<text x="193.1" y="55">4</text>
<text x="193.1" y="57.5">5</text>
<text x="229.4" y="55.6">38</text>
<text x="229.4" y="58.2">39</text>
<text x="266.7" y="55.6">4</text>
<text x="266.7" y="58.2">5</text>
<text x="193.1" y="60.1">6</text>
<text x="193.1" y="62.6">7</text>
<text x="193.1" y="65.1">8</text>
<text x="229.4" y="60.7">40</text>
<text x="229.4" y="63.2">41</text>
<text x="266.7" y="60.7">6</text>
<text x="266.7" y="63.2">7</text>
<text x="193.1" y="67.7">9</text>
<text x="229.4" y="68.3">42</text>
<text x="229.4" y="70.9">43</text>
<text x="266.7" y="68.3">8</text>
<text x="266.7" y="70.9">9</text>
<text x="192.6" y="72.8">10</text>
<text x="192.6" y="75.3">11</text>
<text x="192.6" y="77.8">12</text>
<text x="229.4" y="73.4">44</text>
<text x="229.4" y="75.9">45</text>
<text x="266.3" y="73.4">10</text>
<text x="266.3" y="75.9">11</text>
<text x="192.6" y="80.4">13</text>
<text x="192.6" y="82.9">14</text>
<text x="229.4" y="78.5">46</text>
<text x="229.4" y="81">47</text>
<text x="266.3" y="78.5">12</text>
<text x="266.3" y="81">13</text>
<text x="192.6" y="85.5">15</text>
<text x="192.6" y="88">16</text>
<text x="229.4" y="86.1">48</text>
<text x="229.4" y="88.6">49</text>
<text x="266.3" y="86.1">14</text>
<text x="266.3" y="88.6">15</text>
<text x="192.6" y="90.5">17</text>
<text x="192.6" y="95.6">18</text>
<text x="229.4" y="91.2">50</text>
<text x="229.4" y="93.7">51</text>
<text x="266.3" y="91.2">16</text>
<text x="266.3" y="93.7">17</text>
<text x="192.6" y="98.2">19</text>
<text x="192.6" y="100.7">20</text>
<text x="229.4" y="96.3">52</text>
<text x="229.4" y="98.8">53</text>
<text x="266.3" y="96.3">18</text>
<text x="266.3" y="98.8">19</text>
<text x="192.6" y="103.2">21</text>
<text x="192.6" y="105.8">22</text>
<text x="229.4" y="103.9">54</text>
<text x="229.4" y="106.4">55</text>
<text x="266.3" y="103.9">20</text>
<text x="266.3" y="106.4">21</text>
<text x="192.6" y="108.3">23</text>
<text x="192.6" y="110.9">24</text>
<text x="192.6" y="113.4">25</text>
<text x="229.4" y="109">56</text>
<text x="229.4" y="111.5">57</text>
<text x="266.3" y="109">22</text>
<text x="266.3" y="111.5">23</text>
<text x="192.6" y="118.5">26</text>
<text x="229.4" y="114">58</text>
<text x="229.4" y="116.6">59</text>
<text x="229.4" y="119.1">60</text>
<text x="266.3" y="114">24</text>
<text x="266.3" y="116.6">25</text>
<text x="266.3" y="119.1">26</text>
<text x="192.6" y="121">27</text>
<text x="192.6" y="123.6">28</text>
<text x="192.6" y="126.1">29</text>
<text x="192.6" y="128.6">30</text>
<text x="192.6" y="131.2">31</text>
<text x="192.6" y="133.7">32</text>
<text x="192.6" y="136.3">33</text>
<text x="192.6" y="138.8">34</text>
</g>
<g font-size="1" fill="#006464">
<text x="197.2" y="48.4">1A</text>
<text x="197.2" y="50.9">2A</text>
<text x="197.2" y="53.5">3A</text>
<text x="234.1" y="49">1B</text>
<text x="234.1" y="51.6">2B</text>
<text x="270.9" y="49">1B</text>
<text x="270.9" y="51.6">2B</text>
<text x="197.2" y="56">4A</text>
<text x="197.2" y="58.6">5A</text>
<text x="234.1" y="54.1">3B</text>
<text x="234.1" y="56.6">4B</text>
<text x="234.1" y="59.2">5B</text>
<text x="270.9" y="54.1">3B</text>
<text x="270.9" y="56.6">4B</text>
<text x="270.9" y="59.2">5B</text>
<text x="197.2" y="61.1">6A</text>
<text x="197.2" y="63.6">7A</text>
<text x="234.1" y="61.7">6B</text>
<text x="234.1" y="64.3">7B</text>
<text x="270.9" y="61.7">6B</text>
<text x="270.9" y="64.3">7B</text>
<text x="197.2" y="66.2">8A</text>
<text x="197.2" y="68.7">9A</text>
<text x="234.1" y="69.3">8B</text>
<text x="234.1" y="71.9">9B</text>
<text x="270.9" y="69.3">8B</text>
<text x="270.9" y="71.9">9B</text>
<text x="197.2" y="73.8">10A</text>
<text x="197.2" y="76.3">11A</text>
<text x="234.1" y="74.4">10B</text>
<text x="234.1" y="77">11B</text>
<text x="270.9" y="74.4">10B</text>
<text x="270.9" y="77">11B</text>
<text x="197.2" y="78.9">12A</text>
<text x="197.2" y="81.4">13A</text>
<text x="197.2" y="84">14A</text>
<text x="234.1" y="79.5">12B</text>
<text x="234.1" y="82">13B</text>
<text x="270.9" y="79.5">12B</text>
<text x="270.9" y="82">13B</text>
<text x="197.2" y="86.5">15A</text>
<text x="197.2" y="89">16A</text>
<text x="234.1" y="87.1">14B</text>
<text x="234.1" y="89.7">15B</text>
<text x="270.9" y="87.1">14B</text>
<text x="270.9" y="89.7">15B</text>
<text x="197.2" y="91.6">17A</text>
<text x="234.1" y="92.2">16B</text>
<text x="234.1" y="94.7">17B</text>
<text x="270.9" y="92.2">16B</text>
<text x="270.9" y="94.7">17B</text>
<text x="197.2" y="96.7">18A</text>
<text x="197.2" y="99.2">19A</text>
<text x="197.2" y="101.7">20A</text>
<text x="234.1" y="97.3">18B</text>
<text x="234.1" y="99.8">19B</text>
<text x="270.9" y="97.3">18B</text>
<text x="270.9" y="99.8">19B</text>
<text x="197.2" y="104.3">21A</text>
<text x="197.2" y="106.8">22A</text>
<text x="234.1" y="104.9">20B</text>
<text x="234.1" y="107.4">21B</text>
<text x="270.9" y="104.9">20B</text>
<text x="270.9" y="107.4">21B</text>
<text x="197.2" y="109.4">23A</text>
<text x="197.2" y="111.9">24A</text>
<text x="234.1" y="110">22B</text>
<text x="234.1" y="112.5">23B</text>
<text x="270.9" y="110">22B</text>
<text x="270.9" y="112.5">23B</text>
<text x="197.2" y="114.4">25A</text>
<text x="197.2" y="119.5">26A</text>
<text x="234.1" y="115.1">24B</text>
<text x="234.1" y="117.6">25B</text>
<text x="270.9" y="115.1">24B</text>
<text x="270.9" y="117.6">25B</text>
<text x="197.2" y="122.1">27A</text>
<text x="197.2" y="124.6">28A</text>
<text x="234.1" y="120.1">26B</text>
<text x="270.9" y="120.1">26B</text>
<text x="197.2" y="127.1">29A</text>
<text x="197.2" y="129.7">30A</text>
<text x="197.2" y="132.2">31A</text>
<text x="197.2" y="134.8">32A</text>
<text x="197.2" y="137.3">33A</text>
<text x="197.2" y="139.8">34A</text>
</g>
</svg>
